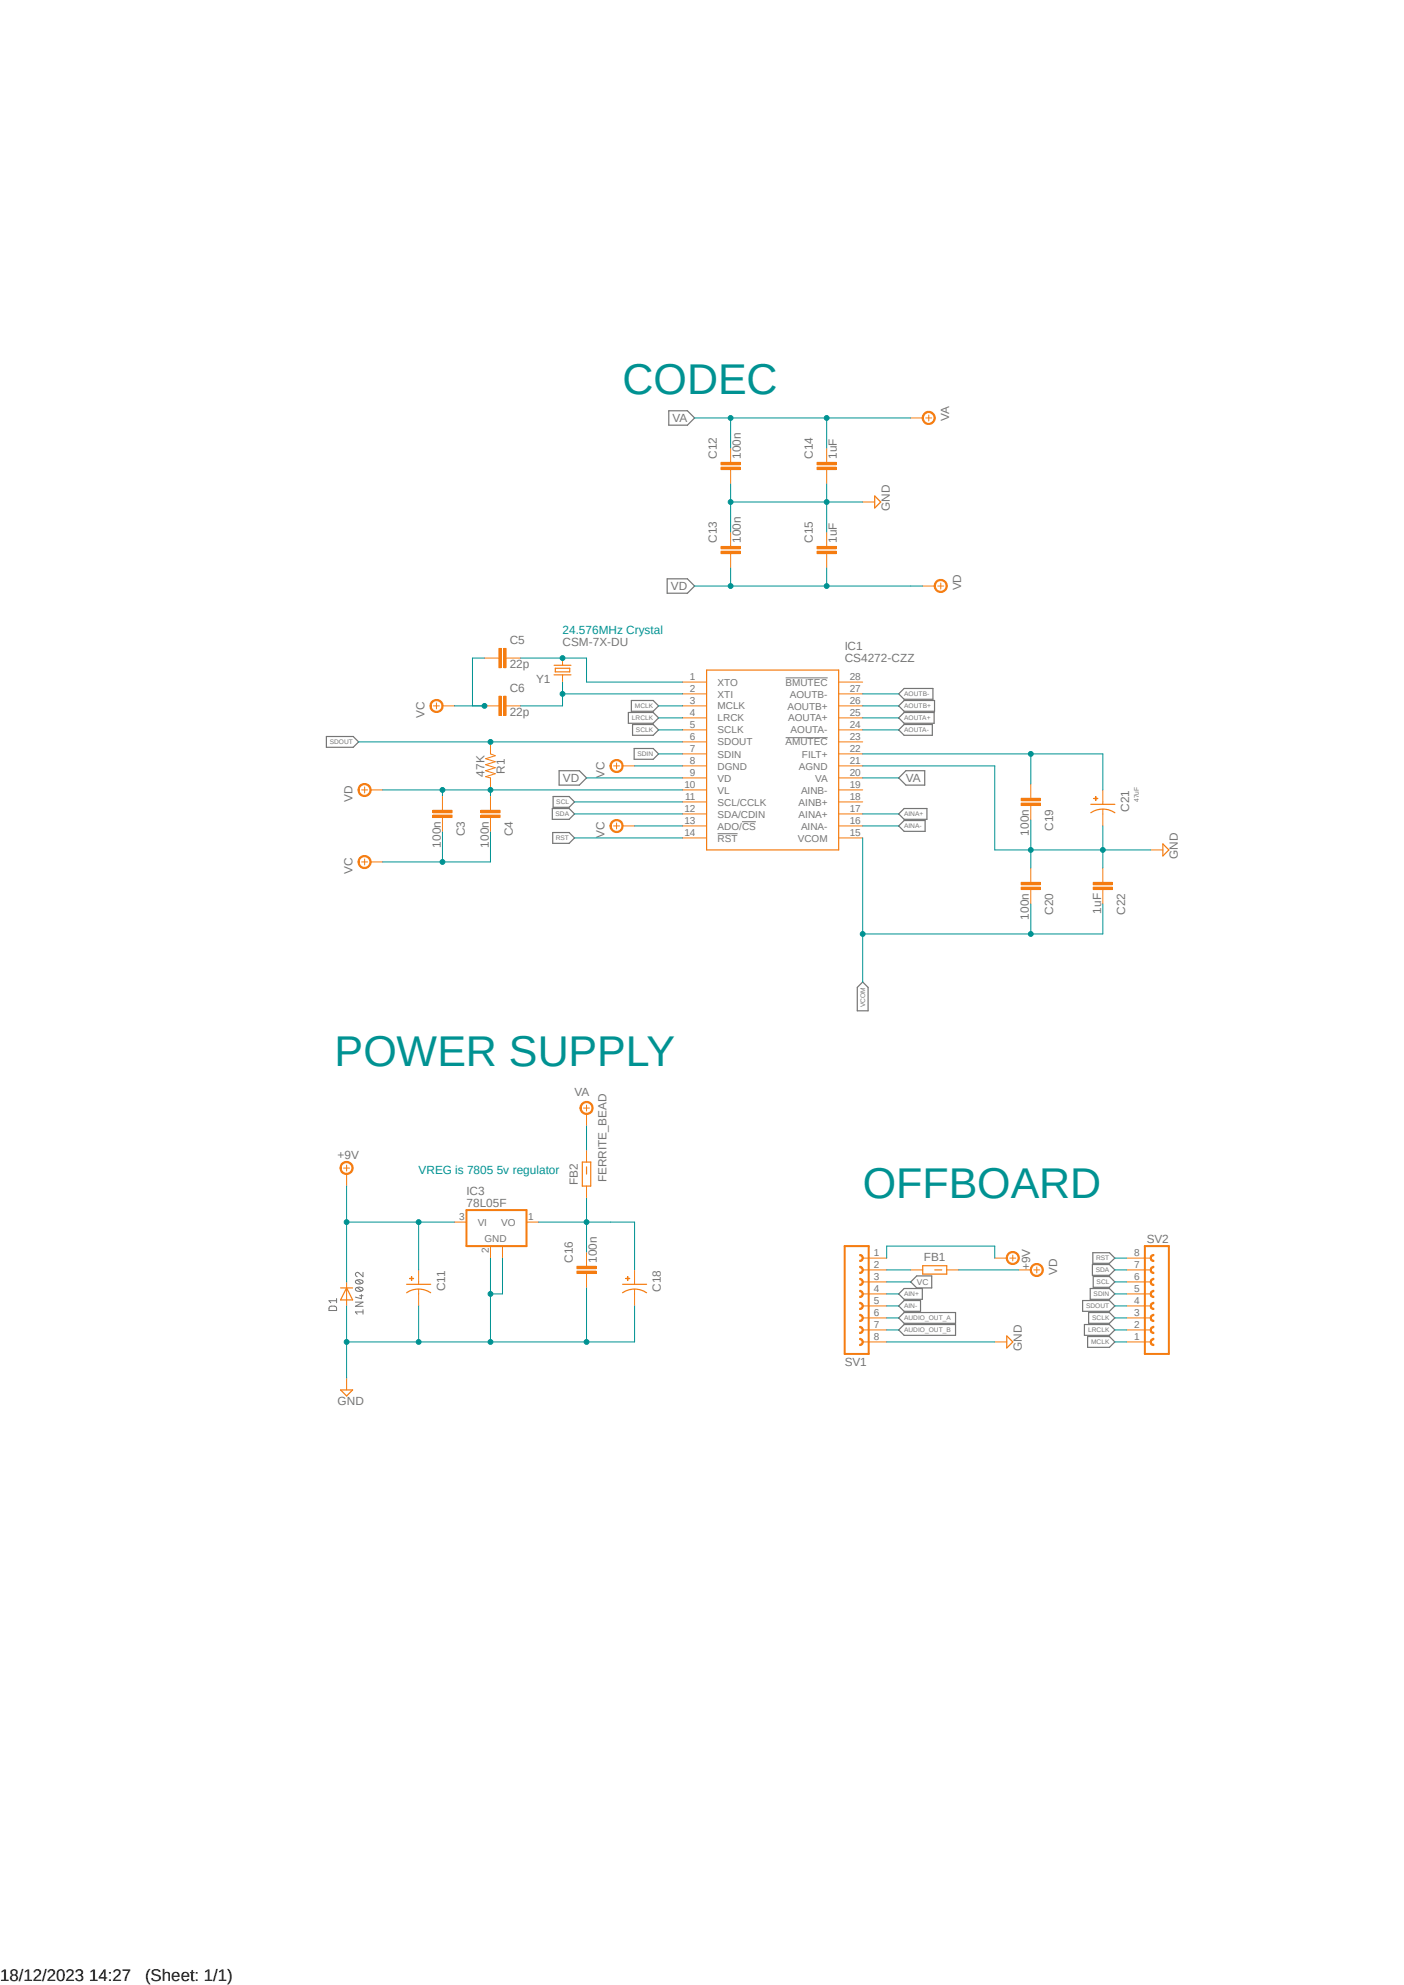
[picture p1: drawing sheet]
<svg xmlns="http://www.w3.org/2000/svg" width="297mm" height="420mm" viewBox="0 0 297 420" stroke-linecap="round" stroke-linejoin="round" font-family="sans-serif">
<path d="M68.5 58.8l228.6 148.8M297.1 207.5l-228.6 148.8" fill="none" stroke="#fff" stroke-width=".21"/>
<g fill="none" stroke="#757575" stroke-width=".21">
<path d="M166.2 143.4h8.9M166.2 156.1h8.9M151.8 176.4h4.2M157 173.9h2.9M69.6 276.6l.5-.2h.9l.2 .2v.7h-1.6zM71.2 274.7v.9M71.2 275.2h-1.6l.4 .4M75.2 275.5h1.6l-1.6 .9h1.6M75.2 272.6l.8-.3a.58 .58 0 0 1 .8 .7l-.8 .2a.58 .58 0 0 1-.8-.6zM75.2 271l.8-.2a.58 .58 0 0 1 .8 .6l-.8 .3a.58 .58 0 0 1-.8-.7zM75.6 272.4l.9 .7M75.6 270.8l.9 .8"/>
<path d="M76.1 274.2h.7M76.5 273.9v.9l-1.3-.4M76.8 269.2v.9l-.9-.8a.46 .46 0 0 0-.7 .2 .46 .46 0 0 0 .4 .6M76.8 277.6h-1.6l.4 .4M76.8 277.1v.9"/>
</g>
<g fill="none" stroke="#757575" stroke-width=".25">
<path d="M141.5 86.9h3.9l1.5 1.5-1.5 1.6h-3.9zM141.1 122.5h4.3l1.5 1.5-1.5 1.5h-4.3zM69 155.8h5.7l1.2 1.2-1.2 1.1h-5.7zM132.9 150.7h5.3l1.1 1.2-1.1 1.1h-5.3zM133.6 148.2h4.6l1.1 1.2-1.1 1.1h-4.6zM133.8 153.3h4.4l1.1 1.1-1.1 1.2h-4.4zM134.2 158.4h4l1.1 1.1-1.1 1.2h-4zM190.1 149.4l1.2-1.2h6.4v2.3h-6.4zM190.1 151.9l1.2-1.2h6.3v2.3h-6.3zM190.1 154.4l1.2-1.1h5.9v2.3h-5.9zM190.1 146.8l1.2-1.1h6.1v2.3h-6.1zM116.8 171.1h3.6l1.1 1.1-1.1 1.2h-3.6z"/>
<path d="M116.9 176.1h3.5l1.1 1.2-1.1 1.1h-3.5zM117 168.5h3.4l1.1 1.2-1.1 1.1h-3.4zM118.3 163.1h4.3l1.5 1.5-1.5 1.5h-4.3zM190.1 164.6l1.5-1.5h4v3h-4zM190.1 172.2l1.2-1.1h4.8v2.3h-4.8zM190.1 174.8l1.2-1.2h4.4v2.3h-4.4zM181.4 208.9l1.1-1.1 1.1 1.1v5h-2.2zM190.1 273.8l1.2-1.2h3.8v2.3h-3.8zM190.1 276.3l1.2-1.1h3.4v2.3h-3.4zM191.3 277.7h10.8v2.3h-10.8l-1.2-1.2zM192.7 271.2l1.2-1.2h3.2v2.5h-3.2zM229 275.2h5.7l1.1 1.1-1.1 1.2h-5.7z"/>
<path d="M230.3 277.7h4.4l1.1 1.1-1.1 1.2h-4.4zM230.6 272.6h4.1l1.1 1.2-1.1 1.1h-4.1zM231.1 267.5h3.6l1.1 1.2-1.1 1.1h-3.6zM231.2 265h3.5l1.1 1.2-1.1 1.1h-3.5zM231.3 270.1h3.4l1.1 1.1-1.1 1.2h-3.4zM191.3 280.2h10.8v2.3h-10.8l-1.2-1.1zM229.4 280.2h5.3l1.1 1.2-1.1 1.1h-5.3zM230.1 282.8h4.6l1.1 1.1-1.1 1.2h-4.6z"/>
</g>
<path d="M72.7 247.1h1.3M73.3 246.5v1.3" fill="none" stroke="#f57c10" stroke-width=".21"/>
<path d="M72.2 246.2a1.41 1.41 0 0 1 2.3 .1 1.41 1.41 0 0 1-.7 2.1 1.41 1.41 0 0 1-1.9-1.3h.3a1.14 1.14 0 0 1 1.5-1 1.14 1.14 0 0 1 .6 1.7 1.14 1.14 0 0 1-1.9 .1l-.2-.8h-.3z" fill-rule="evenodd" fill="#f57c10"/>
<path d="M72.2 246.2a1.41 1.41 0 0 1 2.3 .1 1.41 1.41 0 0 1-.7 2.1 1.41 1.41 0 0 1-1.9-1.3h.3a1.14 1.14 0 0 1 1.5-1 1.14 1.14 0 0 1 .6 1.7 1.14 1.14 0 0 1-1.9 .1l-.2-.8h-.3zM73.3 248.4v2.6M73.3 271.2v5.1M73.3 291.5v2.6" fill="none" stroke="#f57c10" stroke-width=".21"/>
<path d="M72.1 272.5h2.5M73.3 272.5l1.3 2.5h-2.5zM86 273.5a4.5 4.5 0 0 1 5.1 0M88.6 271.7h2.5M72.1 294.1h2.5l-1.3 1.3z" fill="none" stroke="#f57c10" stroke-width=".25"/>
<path d="M87 270.1l.1 .8z" fill-rule="evenodd" fill="#f57c10"/>
<path d="M87 270.1l.1 .8z" fill="none" stroke="#f57c10" stroke-width=".21"/>
<path d="M86.7 270.5l.8 .1z" fill-rule="evenodd" fill="#f57c10"/>
<path d="M86.7 270.5l.8 .1zM88.6 268.7v3M88.6 272.8v3.5" fill="none" stroke="#f57c10" stroke-width=".21"/>
<path d="M86 271.7h2.6" fill="none" stroke="#f57c10" stroke-width=".25"/>
<path d="M106.6 137.2h.5v4.1h-.5z" fill-rule="evenodd" fill="#f57c10"/>
<path d="M106.6 137.2h.5v4.1h-.5z" fill="none" stroke="#f57c10" stroke-width=".21"/>
<path d="M105.5 137.2h.5v4.1h-.5z" fill-rule="evenodd" fill="#f57c10"/>
<path d="M102.5 139.2h3.2M105.5 137.2h.5v4.1h-.5zM106.9 139.2h3.2" fill="none" stroke="#f57c10" stroke-width=".21"/>
<path d="M106.6 147.3h.5v4.1h-.5z" fill-rule="evenodd" fill="#f57c10"/>
<path d="M106.6 147.3h.5v4.1h-.5z" fill="none" stroke="#f57c10" stroke-width=".21"/>
<path d="M105.5 147.3h.5v4.1h-.5z" fill-rule="evenodd" fill="#f57c10"/>
<g fill="none" stroke="#f57c10" stroke-width=".21">
<path d="M91.7 149.4h1.3M92.3 148.7v1.3M102.5 149.4h3.2M105.5 147.3h.5v4.1h-.5zM106.9 149.4h3.2M144.4 149.4h5.1M144.4 144.3h5.1M144.4 146.8h5.1M144.4 151.9h5.1M144.4 154.4h5.1M144.4 157h5.1M144.4 159.5h5.1"/>
<path d="M177.4 149.4h5.1M177.4 144.3h5.1M177.4 146.8h5.1M177.4 151.9h5.1M177.4 154.4h5.1M177.4 157h5.1M177.4 159.5h5.1M144.4 162.1h5.1M144.4 164.6h5.1M144.4 167.1h5.1M144.4 169.7h5.1M144.4 172.2h5.1"/>
<path d="M144.4 174.8h5.1M144.4 177.3h5.1M177.4 162.1h5.1M177.4 164.6h5.1M177.4 167.1h5.1M177.4 169.7h5.1M177.4 172.2h5.1M177.4 174.8h5.1M177.4 177.3h5.1"/>
</g>
<path d="M149.5 141.8h27.9v38h-27.9z" fill="none" stroke="#f57c10" stroke-width=".25"/>
<path d="M91.3 148.5a1.41 1.41 0 0 1 2.2 0 1.41 1.41 0 0 1-.7 2.2 1.41 1.41 0 0 1-1.8-1.3h.2a1.15 1.15 0 0 1 1.7-1 1.15 1.15 0 0 1 .2 1.9 1.15 1.15 0 0 1-1.8-.5l-.1-.4h-.2v-.5z" fill-rule="evenodd" fill="#f57c10"/>
<path d="M91.3 148.5a1.41 1.41 0 0 1 2.2 0 1.41 1.41 0 0 1-.7 2.2 1.41 1.41 0 0 1-1.8-1.3h.2a1.15 1.15 0 0 1 1.7-1 1.15 1.15 0 0 1 .2 1.9 1.15 1.15 0 0 1-1.8-.5l-.1-.4h-.2v-.5zM93.6 149.4h2.5" fill="none" stroke="#f57c10" stroke-width=".21"/>
<path d="M101.7 172.5h4.1v.5h-4.1z" fill-rule="evenodd" fill="#f57c10"/>
<path d="M101.7 172.5h4.1v.5h-4.1z" fill="none" stroke="#f57c10" stroke-width=".21"/>
<path d="M101.7 171.4h4.1v.6h-4.1z" fill-rule="evenodd" fill="#f57c10"/>
<path d="M101.7 171.4h4.1v.6h-4.1zM103.8 168.4v3.2M103.8 172.8v3.2" fill="none" stroke="#f57c10" stroke-width=".21"/>
<path d="M91.6 172.5h4v.5h-4z" fill-rule="evenodd" fill="#f57c10"/>
<path d="M91.6 172.5h4v.5h-4z" fill="none" stroke="#f57c10" stroke-width=".21"/>
<path d="M91.6 171.4h4v.6h-4z" fill-rule="evenodd" fill="#f57c10"/>
<path d="M91.6 171.4h4v.6h-4zM93.6 168.4v3.2M93.6 172.8v3.2M76.5 182.4h1.3M77.1 181.7v1.3" fill="none" stroke="#f57c10" stroke-width=".21"/>
<path d="M76 181.5a1.4 1.4 0 0 1 2.3 0 1.4 1.4 0 0 1-.7 2.2 1.4 1.4 0 0 1-1.9-1.3h.3a1.15 1.15 0 0 1 1.7-1 1.15 1.15 0 0 1 .2 1.9 1.15 1.15 0 0 1-1.9-.5v-.4h-.3z" fill-rule="evenodd" fill="#f57c10"/>
<path d="M76.5 167.1h1.3M77.1 166.5v1.3M76 181.5a1.4 1.4 0 0 1 2.3 0 1.4 1.4 0 0 1-.7 2.2 1.4 1.4 0 0 1-1.9-1.3h.3a1.15 1.15 0 0 1 1.7-1 1.15 1.15 0 0 1 .2 1.9 1.15 1.15 0 0 1-1.9-.5v-.4h-.3zM78.4 182.4h2.5" fill="none" stroke="#f57c10" stroke-width=".21"/>
<path d="M76 166.2a1.41 1.41 0 0 1 2.3 .1 1.41 1.41 0 0 1-.7 2.1 1.41 1.41 0 0 1-1.9-1.3h.3a1.15 1.15 0 0 1 1.7-.9 1.15 1.15 0 0 1 .2 1.9 1.15 1.15 0 0 1-1.9-.5v-.5h-.3z" fill-rule="evenodd" fill="#f57c10"/>
<path d="M103.8 157v2.5l1 .4-2.1 .6 2.1 .7-2.1 .6 2.1 .6-2.1 .7 2.1 .6-2.1 .6 1.1 .3v2.5M76 166.2a1.41 1.41 0 0 1 2.3 .1 1.41 1.41 0 0 1-.7 2.1 1.41 1.41 0 0 1-1.9-1.3h.3a1.15 1.15 0 0 1 1.7-.9 1.15 1.15 0 0 1 .2 1.9 1.15 1.15 0 0 1-1.9-.5v-.5h-.3zM78.4 167.1h2.5M129.8 162.1h1.3M130.4 161.4v1.3" fill="none" stroke="#f57c10" stroke-width=".21"/>
<path d="M129.4 161.2a1.4 1.4 0 0 1 2.2 .1 1.4 1.4 0 0 1-.8 2.1 1.4 1.4 0 0 1-1.8-1.3h.3a1.15 1.15 0 0 1 1.6-1.1 1.15 1.15 0 0 1 .4 1.9 1.15 1.15 0 0 1-1.9-.4l-.1-.4h-.3z" fill-rule="evenodd" fill="#f57c10"/>
<path d="M129.4 161.2a1.4 1.4 0 0 1 2.2 .1 1.4 1.4 0 0 1-.8 2.1 1.4 1.4 0 0 1-1.8-1.3h.3a1.15 1.15 0 0 1 1.6-1.1 1.15 1.15 0 0 1 .4 1.9 1.15 1.15 0 0 1-1.9-.4l-.1-.4h-.3zM131.7 162.1h2.5" fill="none" stroke="#f57c10" stroke-width=".21"/>
<path d="M216 169.9h4.1v.5h-4.1z" fill-rule="evenodd" fill="#f57c10"/>
<path d="M216 169.9h4.1v.5h-4.1z" fill="none" stroke="#f57c10" stroke-width=".21"/>
<path d="M216 168.9h4.1v.5h-4.1z" fill-rule="evenodd" fill="#f57c10"/>
<path d="M216 168.9h4.1v.5h-4.1zM218.1 165.9v3.1M218.1 170.3v3.2" fill="none" stroke="#f57c10" stroke-width=".21"/>
<path d="M216 187.7h4.1v.5h-4.1z" fill-rule="evenodd" fill="#f57c10"/>
<path d="M216 187.7h4.1v.5h-4.1z" fill="none" stroke="#f57c10" stroke-width=".21"/>
<path d="M216 186.7h4.1v.5h-4.1z" fill-rule="evenodd" fill="#f57c10"/>
<path d="M216 186.7h4.1v.5h-4.1zM218.1 183.6v3.2M218.1 188.1v3.2" fill="none" stroke="#f57c10" stroke-width=".21"/>
<path d="M231.3 187.7h4v.5h-4z" fill-rule="evenodd" fill="#f57c10"/>
<path d="M231.3 187.7h4v.5h-4z" fill="none" stroke="#f57c10" stroke-width=".21"/>
<path d="M231.3 186.7h4v.5h-4z" fill-rule="evenodd" fill="#f57c10"/>
<path d="M243.5 179.8h2.5M231.3 186.7h4v.5h-4zM233.3 183.6v3.2M233.3 188.1v3.2" fill="none" stroke="#f57c10" stroke-width=".21"/>
<path d="M246 178.6l1.3 1.2-1.3 1.3z" fill="none" stroke="#f57c10" stroke-width=".25"/>
<path d="M152.5 97.8h4.1v.5h-4.1z" fill-rule="evenodd" fill="#f57c10"/>
<path d="M152.5 97.8h4.1v.5h-4.1z" fill="none" stroke="#f57c10" stroke-width=".21"/>
<path d="M152.5 98.8h4.1v.6h-4.1z" fill-rule="evenodd" fill="#f57c10"/>
<path d="M152.5 98.8h4.1v.6h-4.1zM154.6 94.8v3.2M154.6 99.2v3.2" fill="none" stroke="#f57c10" stroke-width=".21"/>
<path d="M172.8 97.8h4.1v.5h-4.1z" fill-rule="evenodd" fill="#f57c10"/>
<path d="M172.8 97.8h4.1v.5h-4.1z" fill="none" stroke="#f57c10" stroke-width=".21"/>
<path d="M172.8 98.8h4.1v.6h-4.1z" fill-rule="evenodd" fill="#f57c10"/>
<path d="M172.8 98.8h4.1v.6h-4.1zM174.9 94.8v3.2M174.9 99.2v3.2" fill="none" stroke="#f57c10" stroke-width=".21"/>
<path d="M172.8 115.6h4.1v.5h-4.1z" fill-rule="evenodd" fill="#f57c10"/>
<path d="M172.8 115.6h4.1v.5h-4.1z" fill="none" stroke="#f57c10" stroke-width=".21"/>
<path d="M172.8 116.6h4.1v.5h-4.1z" fill-rule="evenodd" fill="#f57c10"/>
<path d="M172.8 116.6h4.1v.5h-4.1zM174.9 112.6v3.1M174.9 117v3.2" fill="none" stroke="#f57c10" stroke-width=".21"/>
<path d="M152.5 115.6h4.1v.5h-4.1z" fill-rule="evenodd" fill="#f57c10"/>
<path d="M152.5 115.6h4.1v.5h-4.1z" fill="none" stroke="#f57c10" stroke-width=".21"/>
<path d="M152.5 116.6h4.1v.5h-4.1z" fill-rule="evenodd" fill="#f57c10"/>
<path d="M152.5 116.6h4.1v.5h-4.1zM154.6 112.6v3.1M154.6 117v3.2M182.5 106.2h2.5M198.4 124h1.2M199 123.4v1.2" fill="none" stroke="#f57c10" stroke-width=".21"/>
<path d="M185 104.9l1.3 1.3-1.3 1.3z" fill="none" stroke="#f57c10" stroke-width=".25"/>
<path d="M198 123.1a1.4 1.4 0 0 1 2.2 .1 1.4 1.4 0 0 1-.8 2.1 1.4 1.4 0 0 1-1.8-1.3h.3a1.13 1.13 0 0 1 1.5-1.1 1.13 1.13 0 0 1 .4 1.8 1.13 1.13 0 0 1-1.8-.3l-.1-.4h-.3z" fill-rule="evenodd" fill="#f57c10"/>
<path d="M195.2 124h2.5M198 123.1a1.4 1.4 0 0 1 2.2 .1 1.4 1.4 0 0 1-.8 2.1 1.4 1.4 0 0 1-1.8-1.3h.3a1.13 1.13 0 0 1 1.5-1.1 1.13 1.13 0 0 1 .4 1.8 1.13 1.13 0 0 1-1.8-.3l-.1-.4h-.3zM129.8 174.8h1.3M130.4 174.1v1.3" fill="none" stroke="#f57c10" stroke-width=".21"/>
<path d="M129.4 173.9a1.4 1.4 0 0 1 2.2 .1 1.4 1.4 0 0 1-.8 2.1 1.4 1.4 0 0 1-1.8-1.3h.3a1.15 1.15 0 0 1 1.5-1.2 1.15 1.15 0 0 1 .5 1.9 1.15 1.15 0 0 1-1.9-.4l-.1-.3h-.3z" fill-rule="evenodd" fill="#f57c10"/>
<path d="M129.4 173.9a1.4 1.4 0 0 1 2.2 .1 1.4 1.4 0 0 1-.8 2.1 1.4 1.4 0 0 1-1.8-1.3h.3a1.15 1.15 0 0 1 1.5-1.2 1.15 1.15 0 0 1 .5 1.9 1.15 1.15 0 0 1-1.9-.4l-.1-.3h-.3zM131.7 174.8h2.5" fill="none" stroke="#f57c10" stroke-width=".21"/>
<path d="M230.8 172a4.5 4.5 0 0 1 5 0M233.3 170.2h2.5" fill="none" stroke="#f57c10" stroke-width=".25"/>
<path d="M231.8 168.5l.1 .9z" fill-rule="evenodd" fill="#f57c10"/>
<path d="M231.8 168.5l.1 .9z" fill="none" stroke="#f57c10" stroke-width=".21"/>
<path d="M231.4 168.9l.8 .1z" fill-rule="evenodd" fill="#f57c10"/>
<path d="M231.4 168.9l.8 .1zM233.3 167.1v3.1M233.3 171.2v3.6" fill="none" stroke="#f57c10" stroke-width=".21"/>
<path d="M230.8 170.2h2.5" fill="none" stroke="#f57c10" stroke-width=".25"/>
<path d="M122 267.9h4.1v.5h-4.1z" fill-rule="evenodd" fill="#f57c10"/>
<path d="M122 267.9h4.1v.5h-4.1z" fill="none" stroke="#f57c10" stroke-width=".21"/>
<path d="M122 268.9h4.1v.6h-4.1z" fill-rule="evenodd" fill="#f57c10"/>
<path d="M123.4 234.4h1.3M124.1 233.8v1.3M122 268.9h4.1v.6h-4.1zM124.1 264.9v3.2M124.1 269.3v3.2" fill="none" stroke="#f57c10" stroke-width=".21"/>
<path d="M123 233.6a1.39 1.39 0 0 1 2.2 .1 1.39 1.39 0 0 1-.7 2.1 1.39 1.39 0 0 1-1.8-1.4h.2a1.15 1.15 0 0 1 1.6-1.1 1.15 1.15 0 0 1 .4 1.9 1.15 1.15 0 0 1-1.9-.4l-.1-.4h-.2z" fill-rule="evenodd" fill="#f57c10"/>
<path d="M123 233.6a1.39 1.39 0 0 1 2.2 .1 1.39 1.39 0 0 1-.7 2.1 1.39 1.39 0 0 1-1.8-1.4h.2a1.15 1.15 0 0 1 1.6-1.1 1.15 1.15 0 0 1 .4 1.9 1.15 1.15 0 0 1-1.9-.4l-.1-.4h-.2zM124.1 235.7v2.6M96.1 258.6h2.6M111.4 258.6h2.5M103.8 263.7v2.5M106.3 263.7v2.5" fill="none" stroke="#f57c10" stroke-width=".21"/>
<path d="M98.7 256h12.7v7.7h-12.7z" fill="none" stroke="#f57c10" stroke-width=".42"/>
<path d="M131.7 273.5a4.5 4.5 0 0 1 5.1 0M134.2 271.7h2.6" fill="none" stroke="#f57c10" stroke-width=".25"/>
<path d="M132.8 270.1v.8z" fill-rule="evenodd" fill="#f57c10"/>
<path d="M132.8 270.1v.8z" fill="none" stroke="#f57c10" stroke-width=".21"/>
<path d="M132.4 270.5l.8 .1z" fill-rule="evenodd" fill="#f57c10"/>
<path d="M132.4 270.5l.8 .1zM134.2 268.7v3M134.2 272.8v3.5" fill="none" stroke="#f57c10" stroke-width=".21"/>
<path d="M131.7 271.7h2.5" fill="none" stroke="#f57c10" stroke-width=".25"/>
<path d="M242.2 286.5h5.1" fill="none" stroke="#f57c10" stroke-width=".42"/>
<path d="M243.4 278.4l.5-.3h.2v.2a.51 .51 0 0 0-.5 .5 .51 .51 0 0 0 .5 .6v.2a.75 .75 0 0 1-.7-.4 .75 .75 0 0 1 0-.8z" fill-rule="evenodd" fill="#f57c10"/>
<path d="M243.4 278.4l.5-.3h.2v.2a.51 .51 0 0 0-.5 .5 .51 .51 0 0 0 .5 .6v.2a.75 .75 0 0 1-.7-.4 .75 .75 0 0 1 0-.8z" fill="none" stroke="#f57c10" stroke-width=".21"/>
<path d="M243.4 281l.5-.4h.2v.3a.51 .51 0 0 0-.5 .5 .51 .51 0 0 0 .5 .5v.3a.75 .75 0 0 1-.7-.4 .75 .75 0 0 1 0-.8z" fill-rule="evenodd" fill="#f57c10"/>
<path d="M243.4 281l.5-.4h.2v.3a.51 .51 0 0 0-.5 .5 .51 .51 0 0 0 .5 .5v.3a.75 .75 0 0 1-.7-.4 .75 .75 0 0 1 0-.8z" fill="none" stroke="#f57c10" stroke-width=".21"/>
<path d="M243.4 283.5l.5-.3h.2v.2a.51 .51 0 0 0-.5 .5 .51 .51 0 0 0 .5 .5v.3a.75 .75 0 0 1-.7-.4 .75 .75 0 0 1 0-.8z" fill-rule="evenodd" fill="#f57c10"/>
<path d="M243.4 283.5l.5-.3h.2v.2a.51 .51 0 0 0-.5 .5 .51 .51 0 0 0 .5 .5v.3a.75 .75 0 0 1-.7-.4 .75 .75 0 0 1 0-.8z" fill="none" stroke="#f57c10" stroke-width=".21"/>
<path d="M243.4 273.3l.5-.3h.2v.3a.51 .51 0 0 0-.5 .5 .51 .51 0 0 0 .5 .5v.2a.75 .75 0 0 1-.7-.3 .75 .75 0 0 1 0-.9z" fill-rule="evenodd" fill="#f57c10"/>
<path d="M243.4 273.3l.5-.3h.2v.3a.51 .51 0 0 0-.5 .5 .51 .51 0 0 0 .5 .5v.2a.75 .75 0 0 1-.7-.3 .75 .75 0 0 1 0-.9z" fill="none" stroke="#f57c10" stroke-width=".21"/>
<path d="M243.4 275.9l.5-.4h.2v.3a.51 .51 0 0 0-.5 .5 .51 .51 0 0 0 .5 .5v.3a.75 .75 0 0 1-.7-.4 .75 .75 0 0 1 0-.8z" fill-rule="evenodd" fill="#f57c10"/>
<path d="M243.4 275.9l.5-.4h.2v.3a.51 .51 0 0 0-.5 .5 .51 .51 0 0 0 .5 .5v.3a.75 .75 0 0 1-.7-.4 .75 .75 0 0 1 0-.8z" fill="none" stroke="#f57c10" stroke-width=".21"/>
<path d="M243.4 265.7l.5-.3h.2v.3a.49 .49 0 0 0-.5 .5 .49 .49 0 0 0 .5 .5v.2a.75 .75 0 0 1-.7-.4 .75 .75 0 0 1 0-.8z" fill-rule="evenodd" fill="#f57c10"/>
<path d="M243.4 265.7l.5-.3h.2v.3a.49 .49 0 0 0-.5 .5 .49 .49 0 0 0 .5 .5v.2a.75 .75 0 0 1-.7-.4 .75 .75 0 0 1 0-.8z" fill="none" stroke="#f57c10" stroke-width=".21"/>
<path d="M243.4 268.3l.5-.4h.2v.3a.51 .51 0 0 0-.5 .5 .51 .51 0 0 0 .5 .5v.3a.75 .75 0 0 1-.7-.4 .75 .75 0 0 1 0-.8z" fill-rule="evenodd" fill="#f57c10"/>
<path d="M243.4 268.3l.5-.4h.2v.3a.51 .51 0 0 0-.5 .5 .51 .51 0 0 0 .5 .5v.3a.75 .75 0 0 1-.7-.4 .75 .75 0 0 1 0-.8z" fill="none" stroke="#f57c10" stroke-width=".21"/>
<path d="M243.4 270.8l.5-.3h.2v.2a.51 .51 0 0 0-.5 .5 .51 .51 0 0 0 .5 .5v.3a.75 .75 0 0 1-.7-.4 .75 .75 0 0 1 0-.8z" fill-rule="evenodd" fill="#f57c10"/>
<path d="M238.4 278.8h5.1M238.4 276.3h5.1M238.4 273.8h5.1M238.4 271.2h5.1M238.4 268.7h5.1M238.4 266.2h5.1M243.4 270.8l.5-.3h.2v.2a.51 .51 0 0 0-.5 .5 .51 .51 0 0 0 .5 .5v.3a.75 .75 0 0 1-.7-.4 .75 .75 0 0 1 0-.8zM238.4 283.9h5.1M238.4 281.4h5.1" fill="none" stroke="#f57c10" stroke-width=".21"/>
<path d="M178.7 263.7h5.1M242.2 286.5v-22.8h5.1v22.8" fill="none" stroke="#f57c10" stroke-width=".42"/>
<path d="M181.9 270.5a.76 .76 0 0 1 .7 .7 .76 .76 0 0 1-.7 .8v-.3a.51 .51 0 0 0 .5-.5 .51 .51 0 0 0-.5-.5z" fill-rule="evenodd" fill="#f57c10"/>
<path d="M181.9 270.5a.76 .76 0 0 1 .7 .7 .76 .76 0 0 1-.7 .8v-.3a.51 .51 0 0 0 .5-.5 .51 .51 0 0 0-.5-.5z" fill="none" stroke="#f57c10" stroke-width=".21"/>
<path d="M181.9 267.9a.76 .76 0 0 1 .7 .8 .76 .76 0 0 1-.7 .8v-.3a.51 .51 0 0 0 .5-.5 .51 .51 0 0 0-.5-.5z" fill-rule="evenodd" fill="#f57c10"/>
<path d="M181.9 267.9a.76 .76 0 0 1 .7 .8 .76 .76 0 0 1-.7 .8v-.3a.51 .51 0 0 0 .5-.5 .51 .51 0 0 0-.5-.5z" fill="none" stroke="#f57c10" stroke-width=".21"/>
<path d="M181.9 265.4a.74 .74 0 0 1 .7 .8 .74 .74 0 0 1-.7 .7v-.2a.49 .49 0 0 0 .5-.5 .49 .49 0 0 0-.5-.5z" fill-rule="evenodd" fill="#f57c10"/>
<path d="M181.9 265.4a.74 .74 0 0 1 .7 .8 .74 .74 0 0 1-.7 .7v-.2a.49 .49 0 0 0 .5-.5 .49 .49 0 0 0-.5-.5z" fill="none" stroke="#f57c10" stroke-width=".21"/>
<path d="M181.9 275.5a.76 .76 0 0 1 .7 .8 .76 .76 0 0 1-.7 .8v-.3a.51 .51 0 0 0 .5-.5 .51 .51 0 0 0-.5-.5z" fill-rule="evenodd" fill="#f57c10"/>
<path d="M181.9 275.5a.76 .76 0 0 1 .7 .8 .76 .76 0 0 1-.7 .8v-.3a.51 .51 0 0 0 .5-.5 .51 .51 0 0 0-.5-.5z" fill="none" stroke="#f57c10" stroke-width=".21"/>
<path d="M181.9 273a.76 .76 0 0 1 .7 .8 .76 .76 0 0 1-.7 .7v-.2a.51 .51 0 0 0 .5-.5 .51 .51 0 0 0-.5-.5z" fill-rule="evenodd" fill="#f57c10"/>
<path d="M181.9 273a.76 .76 0 0 1 .7 .8 .76 .76 0 0 1-.7 .7v-.2a.51 .51 0 0 0 .5-.5 .51 .51 0 0 0-.5-.5z" fill="none" stroke="#f57c10" stroke-width=".21"/>
<path d="M181.9 283.2a.76 .76 0 0 1 .7 .7 .76 .76 0 0 1-.7 .8v-.3a.51 .51 0 0 0 .5-.5 .51 .51 0 0 0-.5-.5z" fill-rule="evenodd" fill="#f57c10"/>
<path d="M181.9 283.2a.76 .76 0 0 1 .7 .7 .76 .76 0 0 1-.7 .8v-.3a.51 .51 0 0 0 .5-.5 .51 .51 0 0 0-.5-.5z" fill="none" stroke="#f57c10" stroke-width=".21"/>
<path d="M181.9 280.6a.76 .76 0 0 1 .7 .8 .76 .76 0 0 1-.7 .8v-.3a.51 .51 0 0 0 .5-.5 .51 .51 0 0 0-.5-.5z" fill-rule="evenodd" fill="#f57c10"/>
<path d="M181.9 280.6a.76 .76 0 0 1 .7 .8 .76 .76 0 0 1-.7 .8v-.3a.51 .51 0 0 0 .5-.5 .51 .51 0 0 0-.5-.5z" fill="none" stroke="#f57c10" stroke-width=".21"/>
<path d="M181.9 278.1a.76 .76 0 0 1 .7 .7 .76 .76 0 0 1-.7 .8v-.2a.51 .51 0 0 0 .5-.6 .51 .51 0 0 0-.5-.5z" fill-rule="evenodd" fill="#f57c10"/>
<path d="M181.9 278.1a.76 .76 0 0 1 .7 .7 .76 .76 0 0 1-.7 .8v-.2a.51 .51 0 0 0 .5-.6 .51 .51 0 0 0-.5-.5zM182.5 266.2h5.1M182.5 268.7h5.1M182.5 271.2h5.1M182.5 273.8h5.1M182.5 276.3h5.1M182.5 278.8h5.1M213.6 266.2h1.3M214.2 265.6v1.2M182.5 281.4h5.1M182.5 283.9h5.1" fill="none" stroke="#f57c10" stroke-width=".21"/>
<path d="M178.7 263.7v22.8h5.1v-22.8" fill="none" stroke="#f57c10" stroke-width=".42"/>
<path d="M213.2 265.3a1.4 1.4 0 0 1 2.2 .1 1.4 1.4 0 0 1-.7 2.1 1.4 1.4 0 0 1-1.8-1.3h.2a1.13 1.13 0 0 1 1.5-1.1 1.13 1.13 0 0 1 .4 1.8 1.13 1.13 0 0 1-1.8-.3l-.1-.4h-.2z" fill-rule="evenodd" fill="#f57c10"/>
<path d="M210.4 266.2h2.6M213.2 265.3a1.4 1.4 0 0 1 2.2 .1 1.4 1.4 0 0 1-.7 2.1 1.4 1.4 0 0 1-1.8-1.3h.2a1.13 1.13 0 0 1 1.5-1.1 1.13 1.13 0 0 1 .4 1.8 1.13 1.13 0 0 1-1.8-.3l-.1-.4h-.2zM218.7 268.7h1.3M219.3 268.1v1.2M210.4 283.9h2.6" fill="none" stroke="#f57c10" stroke-width=".21"/>
<path d="M213 282.7l1.2 1.2-1.2 1.3z" fill="none" stroke="#f57c10" stroke-width=".25"/>
<path d="M218.3 267.8a1.4 1.4 0 0 1 2.2 .2 1.4 1.4 0 0 1-.8 2.1 1.4 1.4 0 0 1-1.8-1.4h.3a1.13 1.13 0 0 1 1.5-1.1 1.13 1.13 0 0 1 .4 1.9 1.13 1.13 0 0 1-1.8-.4l-.1-.4h-.3z" fill-rule="evenodd" fill="#f57c10"/>
<path d="M195.8 88.4h1.3M196.5 87.8v1.3M215.5 268.7h2.6M218.3 267.8a1.4 1.4 0 0 1 2.2 .2 1.4 1.4 0 0 1-.8 2.1 1.4 1.4 0 0 1-1.8-1.4h.3a1.13 1.13 0 0 1 1.5-1.1 1.13 1.13 0 0 1 .4 1.9 1.13 1.13 0 0 1-1.8-.4l-.1-.4h-.3z" fill="none" stroke="#f57c10" stroke-width=".21"/>
<path d="M195.4 87.5a1.39 1.39 0 0 1 2.2 .2 1.39 1.39 0 0 1-.8 2.1 1.39 1.39 0 0 1-1.7-1.4h.2a1.13 1.13 0 0 1 1.6-1.1 1.13 1.13 0 0 1 .4 1.9 1.13 1.13 0 0 1-1.9-.4l-.1-.4h-.2z" fill-rule="evenodd" fill="#f57c10"/>
<path d="M192.7 88.4h2.5M195.4 87.5a1.39 1.39 0 0 1 2.2 .2 1.39 1.39 0 0 1-.8 2.1 1.39 1.39 0 0 1-1.7-1.4h.2a1.13 1.13 0 0 1 1.6-1.1 1.13 1.13 0 0 1 .4 1.9 1.13 1.13 0 0 1-1.9-.4l-.1-.4h-.2zM119 139.2v1.6M119 142.8v1.5M124.1 243.3v2.6M124.1 251v2.5M192.7 268.7h2.5M200.3 268.7h2.5" fill="none" stroke="#f57c10" stroke-width=".21"/>
<path d="M117.2 140.8h3.6M117.2 142.8h3.6M117.5 141.4h3v.8h-3zM123.2 245.9h1.8v5.1h-1.8zM124.1 246.9v1.5M195.2 267.8h5.1v1.8h-5.1zM197.7 268.7h1.5" fill="none" stroke="#f57c10" stroke-width=".25"/>
<path d="M73.3 251v20.2M73.3 258.6h22.8M88.6 258.6v10.1" fill="none" stroke="#009292" stroke-width=".21"/>
<circle cx="73.3" cy="258.6" r=".51" fill="#009292"/>
<circle cx="73.3" cy="258.6" r=".51" fill="none" stroke="#009292" stroke-width=".21"/>
<circle cx="88.6" cy="258.6" r=".51" fill="#009292"/>
<g fill="none" stroke="#009292" stroke-width=".21">
<path d="M182.5 162.1h27.9v17.7h33.1M218.1 173.5v10.1M233.3 179.8v3.8M187.6 266.2v-2.5h22.8v2.5"/>
<circle cx="88.6" cy="258.6" r=".51"/>
</g>
<circle cx="218.1" cy="179.8" r=".51" fill="#009292"/>
<circle cx="218.1" cy="179.8" r=".51" fill="none" stroke="#009292" stroke-width=".21"/>
<circle cx="233.3" cy="179.8" r=".51" fill="#009292"/>
<g fill="none" stroke="#009292" stroke-width=".21">
<path d="M154.6 102.4v10.2M174.9 106.2h7.6M233.3 174.8v5"/>
<circle cx="233.3" cy="179.8" r=".51"/>
</g>
<circle cx="154.6" cy="106.2" r=".51" fill="#009292"/>
<g fill="none" stroke="#009292" stroke-width=".21">
<path d="M154.6 106.2h20.3M174.9 102.4v10.2"/>
<circle cx="154.6" cy="106.2" r=".51"/>
</g>
<circle cx="174.9" cy="106.2" r=".51" fill="#009292"/>
<g fill="none" stroke="#009292" stroke-width=".21">
<path d="M73.3 276.3v15.2M88.6 276.3v7.6M103.8 266.2v17.7M106.3 266.2v7.6h-2.5M124.1 272.5v11.4M134.2 276.3v7.6h-60.9"/>
<circle cx="174.9" cy="106.2" r=".51"/>
</g>
<circle cx="103.8" cy="273.8" r=".51" fill="#009292"/>
<circle cx="103.8" cy="273.8" r=".51" fill="none" stroke="#009292" stroke-width=".21"/>
<circle cx="103.8" cy="283.9" r=".51" fill="#009292"/>
<circle cx="103.8" cy="283.9" r=".51" fill="none" stroke="#009292" stroke-width=".21"/>
<circle cx="124.1" cy="283.9" r=".51" fill="#009292"/>
<circle cx="124.1" cy="283.9" r=".51" fill="none" stroke="#009292" stroke-width=".21"/>
<circle cx="88.6" cy="283.9" r=".51" fill="#009292"/>
<circle cx="88.6" cy="283.9" r=".51" fill="none" stroke="#009292" stroke-width=".21"/>
<circle cx="73.3" cy="283.9" r=".51" fill="#009292"/>
<g fill="none" stroke="#009292" stroke-width=".21">
<path d="M80.9 167.1h63.5M93.6 167.1v1.3M103.8 167.1v1.3M187.6 283.9h22.8"/>
<circle cx="73.3" cy="283.9" r=".51"/>
</g>
<circle cx="93.6" cy="167.1" r=".51" fill="#009292"/>
<circle cx="93.6" cy="167.1" r=".51" fill="none" stroke="#009292" stroke-width=".21"/>
<circle cx="103.8" cy="167.1" r=".51" fill="#009292"/>
<g fill="none" stroke="#009292" stroke-width=".21">
<path d="M146.9 124h48.3M154.6 120.2v3.8M174.9 120.2v3.8"/>
<circle cx="103.8" cy="167.1" r=".51"/>
</g>
<circle cx="154.6" cy="124" r=".51" fill="#009292"/>
<circle cx="154.6" cy="124" r=".51" fill="none" stroke="#009292" stroke-width=".21"/>
<circle cx="174.9" cy="124" r=".51" fill="#009292"/>
<g fill="none" stroke="#009292" stroke-width=".21">
<path d="M102.5 139.2h-2.6v10.2M96.1 149.4h6.4M124.1 164.6h20.3M202.8 268.7h12.7"/>
<circle cx="174.9" cy="124" r=".51"/>
</g>
<circle cx="102.5" cy="149.4" r=".51" fill="#009292"/>
<g fill="none" stroke="#009292" stroke-width=".21">
<path d="M93.6 176v6.4M103.8 176v6.4h-22.9"/>
<circle cx="102.5" cy="149.4" r=".51"/>
</g>
<circle cx="93.6" cy="182.4" r=".51" fill="#009292"/>
<g fill="none" stroke="#009292" stroke-width=".21">
<path d="M110.1 139.2h14v5.1h20.3M134.2 162.1h10.2M134.2 174.8h10.2M187.6 271.2h5.1"/>
<circle cx="93.6" cy="182.4" r=".51"/>
</g>
<circle cx="119" cy="139.2" r=".51" fill="#009292"/>
<g fill="none" stroke="#009292" stroke-width=".21">
<path d="M119 144.3v5.1h-8.9M119 146.8h25.4"/>
<circle cx="119" cy="139.2" r=".51"/>
</g>
<circle cx="119" cy="146.8" r=".51" fill="#009292"/>
<g fill="none" stroke="#009292" stroke-width=".21">
<path d="M75.9 157h68.5"/>
<circle cx="119" cy="146.8" r=".51"/>
</g>
<circle cx="103.8" cy="157" r=".51" fill="#009292"/>
<g fill="none" stroke="#009292" stroke-width=".21">
<path d="M182.5 159.5h50.8M218.1 159.5v6.4M235.8 276.3h2.6"/>
<circle cx="103.8" cy="157" r=".51"/>
</g>
<circle cx="218.1" cy="159.5" r=".51" fill="#009292"/>
<g fill="none" stroke="#009292" stroke-width=".21">
<path d="M233.3 159.5v7.6M182.5 177.3v20.3h50.8v-6.3M218.1 191.3v6.3"/>
<circle cx="218.1" cy="159.5" r=".51"/>
</g>
<circle cx="218.1" cy="197.6" r=".51" fill="#009292"/>
<g fill="none" stroke="#009292" stroke-width=".21">
<path d="M182.5 197.6v10.2"/>
<circle cx="218.1" cy="197.6" r=".51"/>
</g>
<circle cx="182.5" cy="197.6" r=".51" fill="#009292"/>
<g fill="none" stroke="#009292" stroke-width=".21">
<path d="M146.9 88.4h45.8M154.6 88.4v6.4M174.9 88.4v6.4M139.3 149.4h5.1M139.3 151.9h5.1M139.3 154.4h5.1M139.3 159.5h5.1M121.5 169.7h22.9M121.5 172.2h22.9M121.5 177.3h22.9M235.8 278.8h2.6M235.8 273.8h2.6"/>
<path d="M235.8 271.2h2.6M235.8 268.7h2.6M235.8 266.2h2.6M235.8 283.9h2.6M235.8 281.4h2.6"/>
<circle cx="182.5" cy="197.6" r=".51"/>
</g>
<circle cx="174.9" cy="88.4" r=".51" fill="#009292"/>
<circle cx="174.9" cy="88.4" r=".51" fill="none" stroke="#009292" stroke-width=".21"/>
<circle cx="154.6" cy="88.4" r=".51" fill="#009292"/>
<g fill="none" stroke="#009292" stroke-width=".21">
<path d="M182.5 151.9h7.6M182.5 154.4h7.6M182.5 149.4h7.6M182.5 146.8h7.6M182.5 164.6h7.6M182.5 172.2h7.6M182.5 174.8h7.6M124.1 238.3v5M113.9 258.6h20.3v10.1M124.1 258.6v6.3M187.6 273.8h2.5M187.6 276.3h2.5"/>
<path d="M187.6 278.8h2.5M187.6 268.7h5.1M187.6 281.4h2.5"/>
<circle cx="154.6" cy="88.4" r=".51"/>
</g>
<circle cx="124.1" cy="258.6" r=".51" fill="#009292"/>
<g fill="none" stroke="#009292" stroke-width=".21">
<path d="M124.1 253.5v5.1"/>
<circle cx="124.1" cy="258.6" r=".51"/>
</g>
<g font-size="9.1" fill="#009292">
<text x="131.7" y="83.4">CODEC</text>
<text x="70.8" y="225.5">POWER SUPPLY</text>
<text x="182.5" y="253.5">OFFBOARD</text>
</g>
<g font-size="3.6">
<text x="0" y="419.1">18/12/2023 14:27</text>
<text x="30.7" y="419.1">(Sheet: 1/1)</text>
</g>
<g font-size="2.5" fill="#757575">
<text x="142.3" y="89.3">VA</text>
<text x="200.8" y="89" transform="rotate(-90 200.8 89)">VA</text>
<text x="151.6" y="97.1" transform="rotate(-90 151.6 97.1)">C12</text>
<text x="156.7" y="97.1" transform="rotate(-90 156.7 97.1)">100n</text>
<text x="172" y="97.1" transform="rotate(-90 172 97.1)">C14</text>
<text x="177" y="97.1" transform="rotate(-90 177 97.1)">1uF</text>
<text x="188.2" y="108.1" transform="rotate(-90 188.2 108.1)">GND</text>
<text x="151.6" y="114.9" transform="rotate(-90 151.6 114.9)">C13</text>
<text x="156.7" y="114.9" transform="rotate(-90 156.7 114.9)">100n</text>
<text x="172" y="114.9" transform="rotate(-90 172 114.9)">C15</text>
<text x="177" y="114.9" transform="rotate(-90 177 114.9)">1uF</text>
<text x="141.9" y="124.9">VD</text>
<text x="203.3" y="124.9" transform="rotate(-90 203.3 124.9)">VD</text>
<text x="107.8" y="136.3">C5</text>
<text x="119" y="136.7">CSM-7X-DU</text>
<text x="178.7" y="137.6">IC1</text>
<text x="107.8" y="141.4">22p</text>
<text x="178.7" y="140.1">CS4272-CZZ</text>
<text x="107.8" y="146.5">C6</text>
<text x="113.5" y="144.6">Y1</text>
<text x="89.8" y="151.9" transform="rotate(-90 89.8 151.9)">VC</text>
<text x="107.8" y="151.5">22p</text>
<text x="102.5" y="164.3" transform="rotate(-90 102.5 164.3)">47K</text>
<text x="106.8" y="163.7" transform="rotate(-90 106.8 163.7)">R1</text>
<text x="119.1" y="165.5">VD</text>
<text x="127.9" y="164.6" transform="rotate(-90 127.9 164.6)">VC</text>
<text x="191.6" y="165.5">VA</text>
<text x="74.6" y="169.7" transform="rotate(-90 74.6 169.7)">VD</text>
<text x="238.9" y="171.7" transform="rotate(-90 238.9 171.7)">C21</text>
<text x="93.3" y="179.3" transform="rotate(-90 93.3 179.3)">100n</text>
<text x="98.3" y="177" transform="rotate(-90 98.3 177)">C3</text>
<text x="103.4" y="179.3" transform="rotate(-90 103.4 179.3)">100n</text>
<text x="108.5" y="177" transform="rotate(-90 108.5 177)">C4</text>
<text x="127.9" y="177.3" transform="rotate(-90 127.9 177.3)">VC</text>
<text x="217.7" y="176.8" transform="rotate(-90 217.7 176.8)">100n</text>
<text x="222.8" y="175.8" transform="rotate(-90 222.8 175.8)">C19</text>
<text x="74.6" y="184.9" transform="rotate(-90 74.6 184.9)">VC</text>
<text x="249.2" y="181.7" transform="rotate(-90 249.2 181.7)">GND</text>
<text x="217.7" y="194.6" transform="rotate(-90 217.7 194.6)">100n</text>
<text x="222.8" y="193.6" transform="rotate(-90 222.8 193.6)">C20</text>
<text x="232.9" y="193.3" transform="rotate(-90 232.9 193.3)">1uF</text>
<text x="238" y="193.6" transform="rotate(-90 238 193.6)">C22</text>
<text x="121.5" y="231.9">VA</text>
<text x="71.4" y="245.2">+9V</text>
<text x="122.2" y="250.7" transform="rotate(-90 122.2 250.7)">FB2</text>
<text x="128.3" y="250.2" transform="rotate(-90 128.3 250.2)">FERRITE_BEAD</text>
<text x="98.7" y="255.4">78L05F</text>
<text x="98.7" y="252.9">IC3</text>
<text x="242.6" y="262.9">SV2</text>
<text x="121.2" y="267.2" transform="rotate(-90 121.2 267.2)">C16</text>
<text x="126.2" y="267.2" transform="rotate(-90 126.2 267.2)">100n</text>
<text x="195.5" y="266.8">FB1</text>
<text x="217.9" y="268.8" transform="rotate(-90 217.9 268.8)">+9V</text>
<text x="223.7" y="269.7" transform="rotate(-90 223.7 269.7)">VD</text>
<text x="94.2" y="273.2" transform="rotate(-90 94.2 273.2)">C11</text>
<text x="139.8" y="273.4" transform="rotate(-90 139.8 273.4)">C18</text>
<text x="216.2" y="285.8" transform="rotate(-90 216.2 285.8)">GND</text>
<text x="178.7" y="289">SV1</text>
<text x="71.4" y="297.3">GND</text>
</g>
<g font-size="2.5" fill="#009292">
<text x="119" y="134.2">24.576MHz Crystal</text>
<text x="88.6" y="248.4">VREG is 7805 5v regulator</text>
</g>
<g font-size="2.1" fill="#757575">
<text x="146" y="143.9">1</text>
<text x="179.7" y="143.9">28</text>
<text x="146" y="146.5">2</text>
<text x="146" y="149">3</text>
<text x="151.8" y="145.1">XTO</text>
<text x="151.8" y="147.6">XTI</text>
<text x="166.2" y="145.1">BMUTEC</text>
<text x="167.1" y="147.6">AOUTB-</text>
<text x="179.7" y="146.5">27</text>
<text x="179.7" y="149">26</text>
<text x="146" y="151.6">4</text>
<text x="146" y="154.1">5</text>
<text x="151.8" y="150.1">MCLK</text>
<text x="151.8" y="152.7">LRCK</text>
<text x="151.8" y="155.2">SCLK</text>
<text x="166.6" y="150.2">AOUTB+</text>
<text x="166.8" y="152.7">AOUTA+</text>
<text x="167.3" y="155.2">AOUTA-</text>
<text x="179.7" y="151.6">25</text>
<text x="179.7" y="154.1">24</text>
<text x="146" y="156.6">6</text>
<text x="146" y="159.2">7</text>
<text x="146" y="161.7">8</text>
<text x="151.8" y="157.7">SDOUT</text>
<text x="151.8" y="160.3">SDIN</text>
<text x="166.2" y="157.7">AMUTEC</text>
<text x="169.6" y="160.3">FILT+</text>
<text x="179.7" y="156.6">23</text>
<text x="179.7" y="159.2">22</text>
<text x="179.7" y="161.7">21</text>
<text x="144.8" y="166.8">10</text>
<text x="146" y="164.3">9</text>
<text x="151.8" y="162.8">DGND</text>
<text x="151.8" y="165.4">VD</text>
<text x="151.8" y="167.9">VL</text>
<text x="169" y="162.8">AGND</text>
<text x="169.5" y="167.9">AINB-</text>
<text x="172.5" y="165.4">VA</text>
<text x="179.7" y="164.3">20</text>
<text x="179.7" y="166.8">19</text>
<text x="144.8" y="171.9">12</text>
<text x="144.9" y="169.3">11</text>
<text x="151.8" y="170.4">SCL/CCLK</text>
<text x="151.8" y="173">SDA/CDIN</text>
<text x="169" y="170.4">AINB+</text>
<text x="169" y="173">AINA+</text>
<text x="179.7" y="169.3">18</text>
<text x="179.7" y="171.9">17</text>
<text x="144.8" y="174.4">13</text>
<text x="144.8" y="177">14</text>
<text x="151.8" y="175.5">ADO/CS</text>
<text x="151.8" y="178.1">RST</text>
<text x="168.8" y="178.1">VCOM</text>
<text x="169.5" y="175.5">AINA-</text>
<text x="179.7" y="174.4">16</text>
<text x="179.7" y="177">15</text>
<text x="97.2" y="258.2">3</text>
<text x="101" y="259.3">VI</text>
<text x="102.5" y="262.9">GND</text>
<text x="106" y="259.3">VO</text>
<text x="111.8" y="258.2">1</text>
<text x="103.4" y="265.2" transform="rotate(-90 103.4 265.2)">2</text>
<text x="184.8" y="265.8">1</text>
<text x="184.8" y="268.3">2</text>
<text x="239.9" y="268.3">7</text>
<text x="239.9" y="265.8">8</text>
<text x="184.8" y="270.9">3</text>
<text x="184.8" y="273.4">4</text>
<text x="184.8" y="276">5</text>
<text x="239.9" y="276">4</text>
<text x="239.9" y="273.4">5</text>
<text x="239.9" y="270.9">6</text>
<text x="184.8" y="278.5">6</text>
<text x="184.8" y="281">7</text>
<text x="239.9" y="281">2</text>
<text x="239.9" y="278.5">3</text>
<text x="184.8" y="283.6">8</text>
<text x="239.9" y="283.6">1</text>
</g>
<text font-size="1.8" fill="#757575" x="193.9" y="271.9">VC</text>
<g font-size="1.4" fill="#757575">
<text x="134.3" y="149.9">MCLK</text>
<text x="191.3" y="149.9">AOUTB+</text>
<text x="191.3" y="147.4">AOUTB-</text>
<text x="133.7" y="152.4">LRCLK</text>
<text x="134.5" y="154.9">SCLK</text>
<text x="191.3" y="152.4">AOUTA+</text>
<text x="191.3" y="154.9">AOUTA-</text>
<text x="69.8" y="157.5">SDOUT</text>
<text x="134.8" y="160">SDIN</text>
<text x="117.5" y="172.7">SDA</text>
<text x="117.7" y="170.2">SCL</text>
<text x="191.3" y="172.7">AINA+</text>
<text x="240.9" y="169.7" transform="rotate(-90 240.9 169.7)">47uF</text>
<text x="117.6" y="177.8">RST</text>
<text x="191.3" y="175.3">AINA-</text>
<text x="183" y="213.1" transform="rotate(-90 183 213.1)">VCOM</text>
<text x="231.8" y="269.2">SDA</text>
<text x="231.9" y="266.7">RST</text>
<text x="191.3" y="274.3">AIN+</text>
<text x="231.3" y="274.3">SDIN</text>
<text x="232" y="271.7">SCL</text>
<text x="191.3" y="276.8">AIN-</text>
<text x="191.3" y="279.4">AUDIO_OUT_A</text>
<text x="191.3" y="281.9">AUDIO_OUT_B</text>
<text x="229.7" y="276.8">SDOUT</text>
<text x="230.2" y="281.9">LRCLK</text>
<text x="231.1" y="279.4">SCLK</text>
<text x="230.8" y="284.4">MCLK</text>
</g>
</svg>
